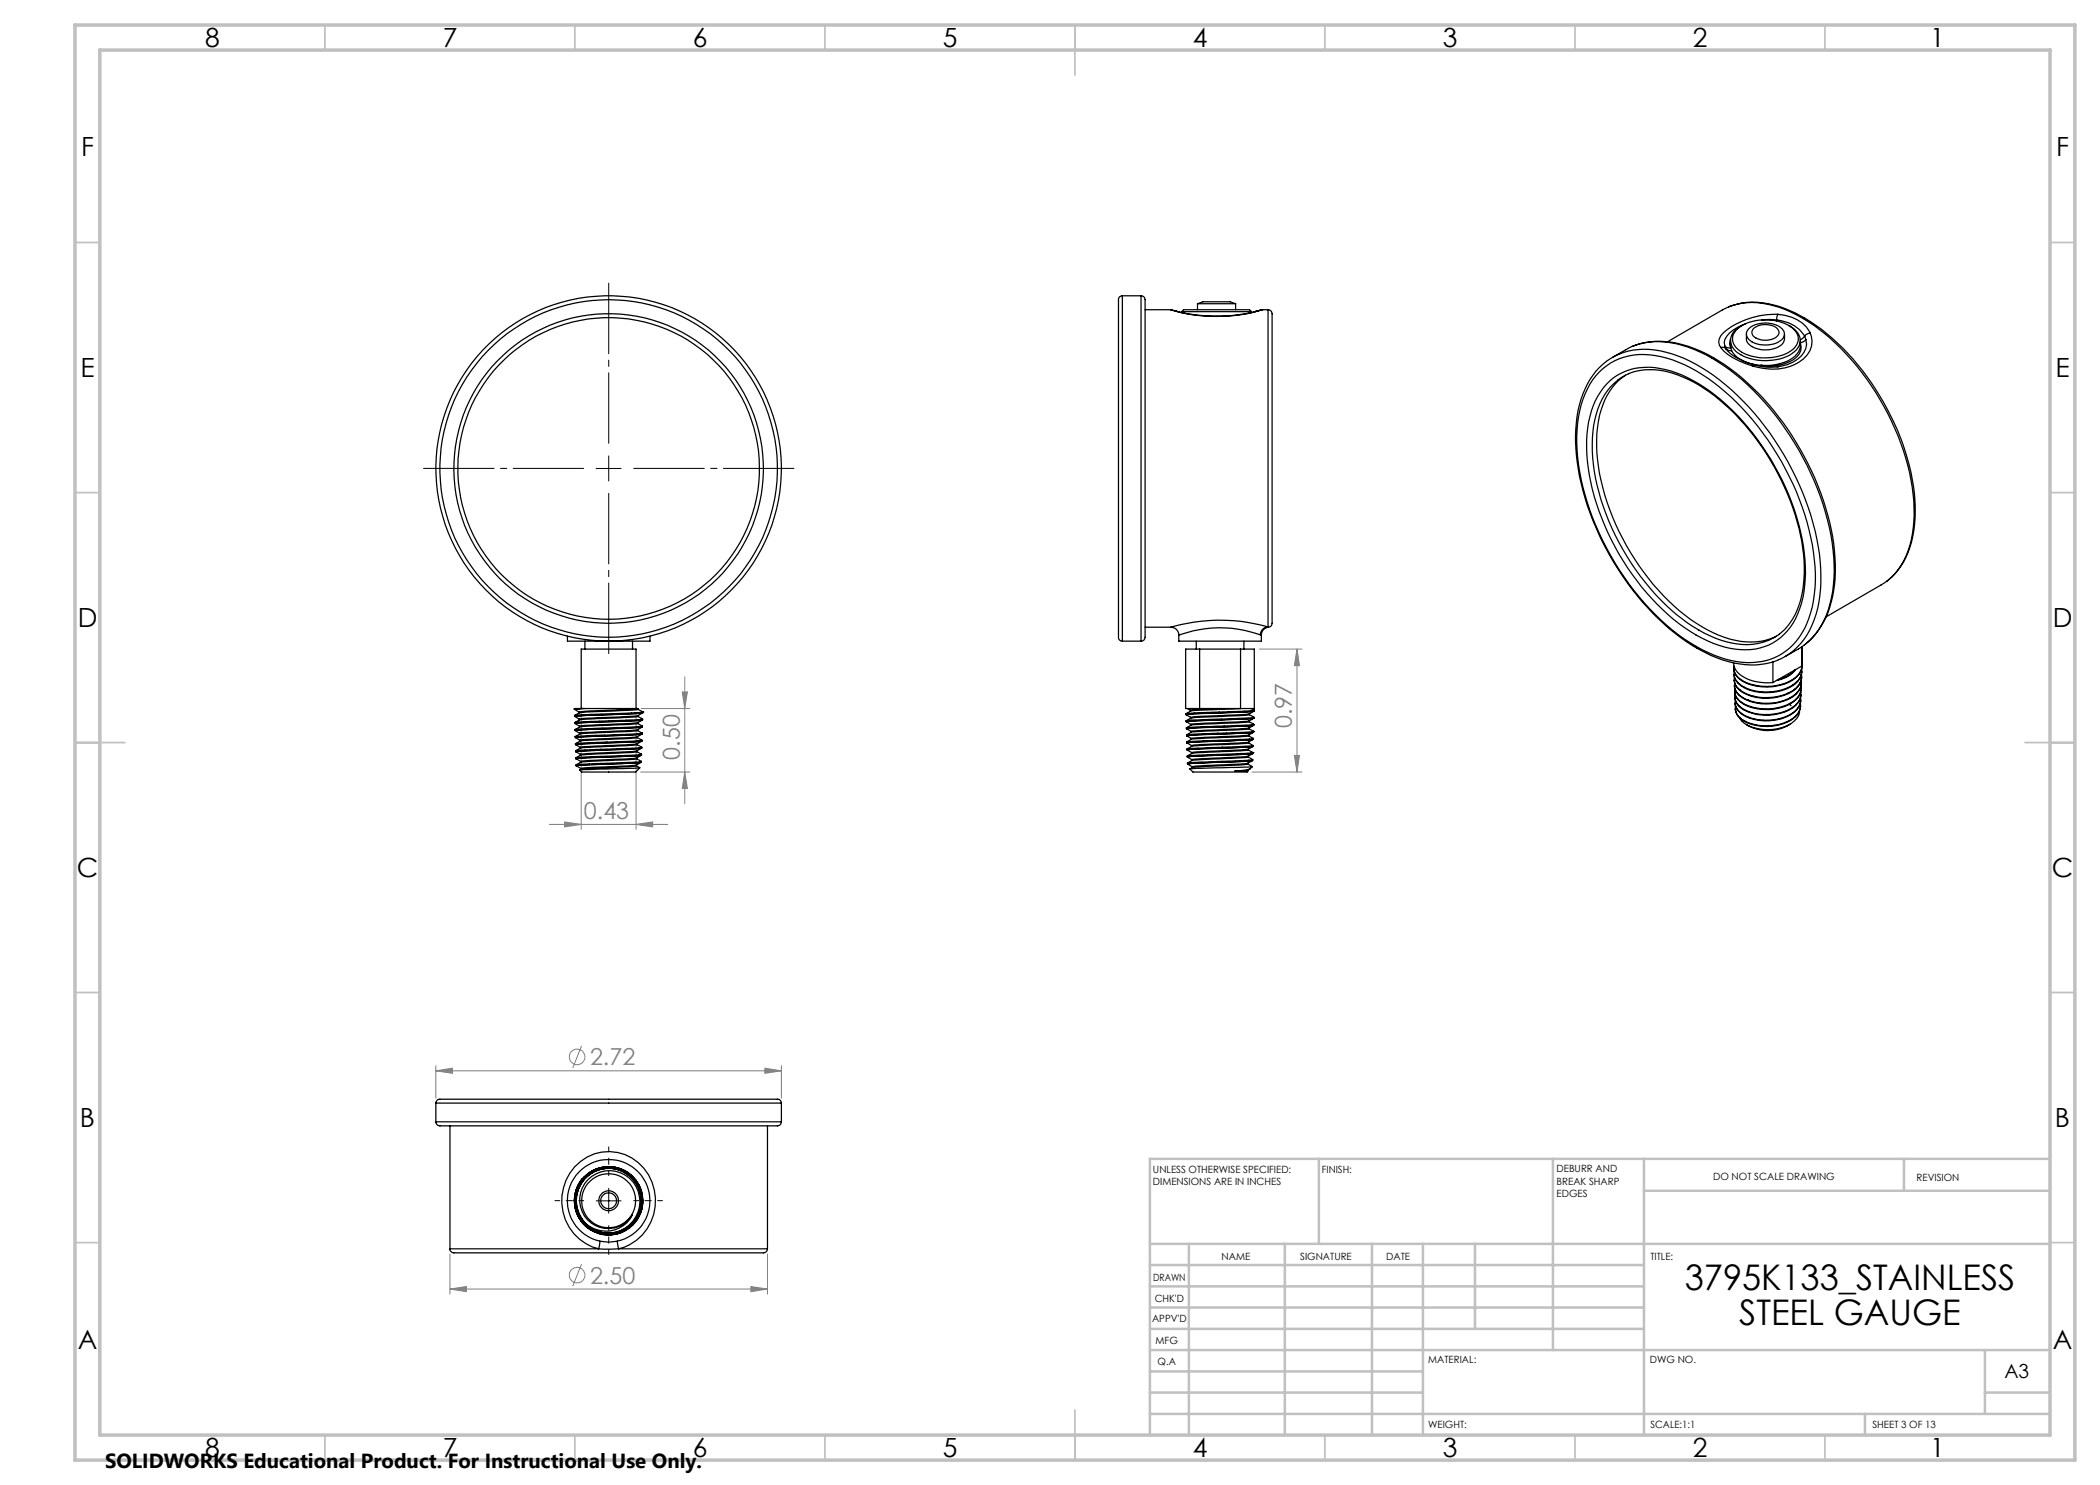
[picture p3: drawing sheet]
<svg xmlns="http://www.w3.org/2000/svg" width="420mm" height="297mm" viewBox="0 0 420 297" stroke-linecap="round" stroke-linejoin="round" font-family="sans-serif">
<g fill="none" stroke="#808080" stroke-width=".2">
<path d="M136.5 138.4h1l-.6 3.3zM136.9 135.4v25.4M251.8 129.8h8.6M259.4 129.8l.5 3.3h-1zM259.4 129.8v24.6M116.2 142.7v23.2M127.2 142.7v23.2M128.1 154.4h9.9M128.2 141.7h9.8M136.9 154.4l.6 3.3h-1zM250.4 154.4h10M258.9 151.1h1l-.5 3.3z"/>
<path d="M109.9 164.9h23.7M112.9 164.4l3.3 .5-3.3 .5zM127.2 164.9l3.3-.5v1zM87.2 214.2l3.3-.6v1.1zM87.2 213.1v6.5M87.2 214.2h69.1M116.3 209.2l-1.8 4.4M153 213.6l3.3 .6-3.3 .5zM156.3 213.1v6.5M90 257.8l3.3-.5v1zM90 250.8v8M90 257.8h63.5"/>
<path d="M116.3 252.8l-1.8 4.4M150.2 257.3l3.3 .5-3.3 .5zM153.5 250.8v8"/>
<circle cx="115.4" cy="211.4" r="1.55"/>
<circle cx="115.4" cy="255" r="1.56"/>
</g>
<path d="M121.7 235.1v-5.7M116.7 240.1h-5.7M121.7 245.1v5.8M126.7 240.1h5.8" fill="none" stroke="#000" stroke-width=".2" stroke-dasharray="15.2 1.3 1.3 1.3" stroke-dashoffset="14.3"/>
<path d="M116.7 93.7h-32M121.7 88.7v-32.1M121.7 98.7v32M126.7 93.7h32.1" fill="none" stroke="#000" stroke-width=".2" stroke-dasharray="15.2 1.3 1.3 1.3" stroke-dashoffset="1.1"/>
<path d="M119.2 93.7h5M121.7 91.2v5M121.7 237.7v4.9M119.2 240.2h5" fill="none" stroke="#000" stroke-width=".2"/>
<g fill="none" stroke="#c0c0c0" stroke-width=".35">
<path d="M65 5v5M115 5v5M165 5v5M215 5v10M265 5v5M315 5v5M365 5v5M15 48.5h5M410 48.5h5M15 98.5h5M410 98.5h5M15 148.5h10"/>
<path d="M405 148.5h10M15 198.5h5M410 198.5h5M15 248.5h5M410 248.5h5M65 287v5M115 287v5M165 287v5M215 282v10M265 287v5M315 287v5M365 287v5"/>
</g>
<g fill="none" stroke="#c0c0c0" stroke-width=".5">
<path d="M263.8 231.8v17M310.6 231.8v38.2M328.8 231.8v55.2M328.8 238.2h81.2M380.8 231.8v6.4M410 231.8h-180v55.2M230 248.8h180M230 257.3h98.8M230 253h98.8M237.8 248.8v38.2M257 248.8v38.2M274.4 248.8v38.2"/>
<path d="M284.6 248.8v38.2M295 248.8v17M230 265.8h98.8M230 261.5h98.8M230 278.5h54.6M230 274.3h54.6M230 270h180M397 278.5h13M397 270v12.8M230 282.8h180M373 282.8v4.2"/>
</g>
<path d="M15 5h400v287h-400zM20 10h390v277h-390z" fill="none" stroke="#c0c0c0" stroke-width=".7"/>
<g fill="#808080">
<path d="M112.9 164.4l3.3 .5-3.3 .5zM127.2 164.9l3.3-.5v1zM87.2 214.2l3.3-.6v1.1zM153 213.6l3.3 .6-3.3 .5zM90 257.8l3.3-.5v1zM150.2 257.3l3.3 .5-3.3 .5z"/>
<path d="M136.9 154.4l.6 3.3h-1zM136.5 138.4h1l-.6 3.3z"/>
<path d="M259.4 129.8l.5 3.3h-1zM258.9 151.1h1l-.5 3.3z"/>
</g>
<g fill="none" stroke="#000" stroke-width=".25">
<path d="M224.5 59.2a.86 .86 0 0 0-.8 1.1v66.8a.87 .87 0 0 0 .8 1.1M224.5 59.2v69M224.5 59.2h3.7M228.2 59.2a1.05 1.05 0 0 1 .8 1.4v66.7a.83 .83 0 0 1-.8 .9M228.2 59.2v69M229 61.9h5.1M234.1 61.9l1.4 .4M234.1 61.9l1.1 .4M235.2 62.3a34.2 34.2 0 0 0 15.9 0M235.2 62.3a32.2 32.2 0 0 0 16.2 0M236.3 62.3l.4-.4h13.2l.4 .4M236.3 62.3h14"/>
<path d="M236.3 62.3v.2M239.5 60.7h7.6M239.5 60.7l1.1-.3h5.4l1.1 .3M239.5 60.7v1.2M247.1 60.7v1.2M250.3 62.3v.2M251.4 62.3h-.3M252.1 62l-1 .3M252.5 61.9l-1.4 .4M252.5 61.9l-1.1 .4M252.5 61.9h1.1M253.6 61.9a1.05 1.05 0 0 1 .8 1.5v61.3a.78 .78 0 0 1-.7 .7"/>
<path d="M253.6 61.9v63.5M319.8 74.4a12.6 12.6 0 0 1 12.4-3.1 32.1 32.1 0 0 1 15.2 9.2 55 55 0 0 1 15.5 31.5 23.9 23.9 0 0 1-2.5 14.5 12.1 12.1 0 0 1-13 5.8 29.9 29.9 0 0 1-15.2-8.3 55.1 55.1 0 0 1-16.7-32.5 23.4 23.4 0 0 1 3-15.5zM321.3 72.3a16.7 16.7 0 0 0-6 12.1 43.7 43.7 0 0 0 4.6 22.7 53.6 53.6 0 0 0 17.4 21.2 24.3 24.3 0 0 0 13.8 4.7l3-.5 1.6-.5M321.3 76.9a11.5 11.5 0 0 1 11.7-3 30.6 30.6 0 0 1 14.5 9.2 49.8 49.8 0 0 1 13.5 28.9 21.5 21.5 0 0 1-2.4 12.6 11 11 0 0 1-11.6 5.2 28.4 28.4 0 0 1-15.6-8.9 49.6 49.6 0 0 1-14-30.2 20.1 20.1 0 0 1 2.7-12.3zM321.3 72.2a13.4 13.4 0 0 1 11.9-1.8 34.2 34.2 0 0 1 15.4 9.8 56.9 56.9 0 0 1 15.3 30.6 26.3 26.3 0 0 1-1.9 15.2 12.3 12.3 0 0 1-6.3 5.9M322.5 71.5l2.7-1.5a14.1 14.1 0 0 1 11.2-.9 36.8 36.8 0 0 1 16.5 11.4 56.2 56.2 0 0 1 13.7 29.5 24.7 24.7 0 0 1-2.3 15 12.7 12.7 0 0 1-4.6 4.8l-2.7 1.5M325.1 75a13.1 13.1 0 0 0-5.4 9.2 36.6 36.6 0 0 0 3.4 20.6 48.8 48.8 0 0 0 15 19.1 21.8 21.8 0 0 0 12 4.5 10.7 10.7 0 0 0 5.2-1.2M325.7 74.8a13.7 13.7 0 0 1 10.9 .6 37.7 37.7 0 0 1 15 13 47.4 47.4 0 0 1 9.2 23.8 19.4 19.4 0 0 1-2.7 12.3l-1.1 1.4-1.2 1M325.8 74.7a11.6 11.6 0 0 0-6.5 8.1 30.5 30.5 0 0 0 .9 17.1 49.1 49.1 0 0 0 17.3 24.7 21.5 21.5 0 0 0 12 4.3 11 11 0 0 0 6.4-2.1M326.5 69.3a16.2 16.2 0 0 1 12.3 .4 40.7 40.7 0 0 1 16.8 13.6 54.3 54.3 0 0 1 11.3 26.9 25 25 0 0 1-2.2 14.3l-1.7 2.5-2.1 2M333.5 68.4l11-6.4a12.8 12.8 0 0 1 10.2-.9 32.4 32.4 0 0 1 14.6 9.8 51.5 51.5 0 0 1 13.3 28 22.5 22.5 0 0 1-2.3 14.1 11.2 11.2 0 0 1-4.1 4l-11 6.4M344.1 69.5a12.6 12.6 0 0 0 6.5 3.7"/>
<path d="M344.1 69.5a1 1 0 0 1 1.1 .3M345 69.2a1.17 1.17 0 0 0 1.1 .4M345 69.2l.2 .6M345.2 69.8a10 10 0 0 0 5.6 3.2M345.2 69.8l.5 .3h.6M345.8 61.3a14.8 14.8 0 0 1 11.1 .4 35.9 35.9 0 0 1 14.6 11.3 49.1 49.1 0 0 1 11.5 28.2 19.6 19.6 0 0 1-3.3 12.7l-1.3 1.5-1 .8M346.1 68.1v1.5M346.1 67.8a2.09 2.09 0 0 0 0 1.8M346.1 69.6l.2 .5M346.3 70.1a4.7 4.7 0 0 0 2.5 2.1M347.2 66a9.4 9.4 0 0 1 9.7-1.3 3.8 3.8 0 0 1 2.8 3.3 4.8 4.8 0 0 1-4.3 3.3 9.5 9.5 0 0 1-7.9-1.5 2.52 2.52 0 0 1-.3-3.8zM348.4 65.1a3.5 3.5 0 0 0-2.3 3.5 5.4 5.4 0 0 0 4.6 3.3 10.2 10.2 0 0 0 8.2-1.6 2.76 2.76 0 0 0-.1-4.5l-1-.7"/>
<path d="M349 72.4l2.3 .6M349.1 64.8a6.8 6.8 0 0 0-4.1 3.1l-.2 .6 .2 .7M349.3 66.8a2.33 2.33 0 0 0 2 2.9 5.2 5.2 0 0 0 5.3-1.1 2.46 2.46 0 0 0 .3-1.8M349.8 65.6a5.4 5.4 0 0 1 6.6 .2 1.49 1.49 0 0 1-.4 2.4 5.6 5.6 0 0 1-6.3-.4 1.46 1.46 0 0 1 .1-2.2zM350.7 65.8a3.7 3.7 0 0 1 4.9 .2 1.4 1.4 0 0 1-1.3 1.9 3.4 3.4 0 0 1-3.9-1.1 .99 .99 0 0 1 .3-1zM350.8 73a11.2 11.2 0 0 0 5 .3M350.8 73l-.2 .2M351.3 73l.9 .1M351.3 73l-.1 .1M352.2 73.1l-.1 .2M354.3 63.9l-2 .1M354.3 63.9l1 .1"/>
<path d="M354.3 63.9l-.1 .1M355.3 64a7.3 7.3 0 0 1 5.6 3.2M355.3 64v.2M355.6 62.9a7.5 7.5 0 0 1 6.4 3.7M355.6 62.9a15.6 15.6 0 0 0-11.4 4.2 1.92 1.92 0 0 0-.1 2.4M355.6 62.9l-.3 1.1M360.1 68.1a4.1 4.1 0 0 1-3.3 4.4l-2.2 .5-2.4 .1M360.1 68.7a2.6 2.6 0 0 1-1.4 3.2 9.2 9.2 0 0 1-6.5 1.2M360.9 67.2l-.9 .7M360.9 67.2l.3 .7M361.2 67.9a4.1 4.1 0 0 1-2.6 4.5l-1.1 .5-2.1 .5M361.2 67.9l-.4 .4-.7 .2"/>
<path d="M362 66.6a4.5 4.5 0 0 1-2.2 5.9 11.2 11.2 0 0 1-9.2 .7M362 66.6l-.7 .3-.4 .3M113.5 127.2v1h8.2M117 128.2v1.6M126.5 128.2v1.6M130 127.2v1h-8.3M224.5 128.2h3.7M229 125.4h5.2M234.2 125.4a1.56 1.56 0 0 1 1.6 1.6M235.8 127v1.2h16.5v-1.2M239.3 128.2v1.6M239.9 129.8h-2.8v11.9h2.8"/>
<path d="M239.9 129.8v11.9M239.9 129.8h8.2M248.1 129.8h2.8v11.9h-2.8M248.1 129.8v11.9M248.8 128.2v1.6M252.1 127a23.6 23.6 0 0 0-16.3 0M252.1 127h.1M253.6 125.4a1.63 1.63 0 0 0-1.5 1.6M253.6 125.4a34.9 34.9 0 0 0-19.4 0M253.6 125.4h.1M253.7 125.4a1.61 1.61 0 0 0-1.4 1.6M346.7 132.6a3.3 3.3 0 0 0 2.1 2.9 10.3 10.3 0 0 0 5.8 1"/>
<path d="M346.7 133.7v.1M346.9 138.3v.1M347 136.6a3.1 3.1 0 0 0 2.2 3.3l.4 .1M347 137.8l-.1 .6 .2 .6M347 139v.4M354.6 132.4v4.1M355.6 135.9l-1 .6M359 134l-1 .9-.7 .4-1.7 .6M359 134l-3.4 1.9M359.1 133.9a5.8 5.8 0 0 1-3.8 2.2M360 136.6a3.3 3.3 0 0 1-2.3 4.2 9.7 9.7 0 0 1-9.9-.8l-.7-1M360.1 139.5a2.53 2.53 0 0 1-.4 2 7.2 7.2 0 0 1-5.3 2.5 7.9 7.9 0 0 1-6.7-1.9l-.1-.1a2.07 2.07 0 0 1-.5-1.9"/>
<path d="M360.2 138.4v.8a4.8 4.8 0 0 1-3.9 3.3 9.1 9.1 0 0 1-8.6-1.4l-.5-.7-.2-1M360.2 138.9v.1a3.8 3.8 0 0 1-2.4 3.1 10 10 0 0 1-9.8-.6 2.71 2.71 0 0 1-1-2.1M360.2 136l.1 .7a4.6 4.6 0 0 1-3.5 3.4l-1.2 .3a12.5 12.5 0 0 1-4.4 .1l-1.6-.5M360.2 137.8v.1a3.6 3.6 0 0 1-2.3 3 10.1 10.1 0 0 1-9.8-.5 2.63 2.63 0 0 1-1.1-2M360.3 136.7a4.3 4.3 0 0 1-3.7 3.6 9.7 9.7 0 0 1-8.8-1.2 2.58 2.58 0 0 1-.9-1.9M360.3 134.9a3.7 3.7 0 0 1-2.7 3.7 9.8 9.8 0 0 1-9.6-.6 2.48 2.48 0 0 1-1.1-2.5M360.3 135.6a3.8 3.8 0 0 1-2.6 3.1 9.9 9.9 0 0 1-9.9-.7 2.4 2.4 0 0 1-.9-2M360.3 136.6v.1M360.3 133.7a3.3 3.3 0 0 1-1.7 3.3 9.8 9.8 0 0 1-10.9-.4l-.8-1.2v-1.1M360.3 135.4v.2M360.4 134.3a3.5 3.5 0 0 1-2.1 3 10.4 10.4 0 0 1-10.1-.1 2.74 2.74 0 0 1-1.4-2.3M360.4 129.4v3.8"/>
<path d="M360.4 133.2l-1.4 .8M360.4 133.1a3.6 3.6 0 0 1-2.1 3l-1.3 .6a10.7 10.7 0 0 1-5.6 .4 6.3 6.3 0 0 1-3.5-1.4l-.5-.5a2.48 2.48 0 0 1-.6-2M360.4 133.1a3.3 3.3 0 0 1-1.8 2.9 10.2 10.2 0 0 1-10.8-.3 2.53 2.53 0 0 1-1-1.9M360.4 129.3v3.9M114.9 141.8v.1M114.9 141.9l.9 .5v.2M114.9 143.3h.1M115 143.3l.9 .5M115 144.7h.1M115 144.7l.9 .5M115 146.1l1 .5v.2l-1 .5M115.1 147.5h.1"/>
<path d="M115.1 148.8v.1M115.1 148.9l1 .6v.1M115.1 150.4h.1M115.2 150.4l.9 .5v.2M115.2 151.6h.1M115.2 151.6v.1M115.2 151.8h.1M115.2 151.8l.9 .5M115.3 153.2h.1M115.3 153.2l.9 .5v.2M115.9 143.8v.2M115.9 145.2v.2l-.9 .5"/>
<path d="M116 148.1v.1M116.1 149.6l-1 .5M116.1 152.4l-.9 .6M116.1 152.3v.2M116.2 141.7h-1.3v.1M116.2 141.7h.2M116.2 141.7v-11.9h11v11.9M116.4 141.7l-1.5 .1M116.4 141.7h10.8M116.9 141.7l-2 .2M122.7 147l-7.2 .2-.5 .1v.2M122.7 147h.1"/>
<path d="M127.2 141.7h.3l-11.6 .7M127.2 153.2l-4.8 .3a29.4 29.4 0 0 0-6.4 .5M127.3 153v.2l.7 .4M127.3 153l-11.1 .7M127.3 151.8l-11.1 .6M127.4 151.6v.2l.9 .5-12.2 .6-.8 .1-.1 .1 13-.6M127.4 150.4l-9.8 .5a3.4 3.4 0 0 0-2.4 .6M127.4 150.2v.2l.9 .4M127.4 148.8l-11.3 .7M127.4 148.9l.9 .5M127.4 148.8l1-.6-13.3 .7M127.4 147.4l-11.4 .7-.9-.6"/>
<path d="M127.4 148.8v.1M127.4 148.9l-11.3 .7M127.5 147.5l.9 .5v.2M127.5 147.5l-11.1 .6-1.3 .6M127.5 146.1l-11.5 .7M127.5 145.9v.2l.9 .5M127.5 144.7l-11.5 .7M127.5 144.5l-11.6 .7M127.6 144.7l.9 .5-12.5 .6-1 .1v.2M127.6 144.5l.8-.5-13.4 .7M127.6 144.5v.2M127.6 143.1l-11.7 .7"/>
<path d="M127.6 143.3l.9 .5M127.6 143.3l-10.8 .6-.9 .1-.9 .5M127.6 141.9l1 .5M127.6 141.9l-10.4 .5-1.3 .2-1 .5M127.6 141.7v.2M128 153.6l-12 .4M128 153.6l-.9 .8h-10.8l-.3-.4M128.2 152.5l-.9 .5M128.2 152.5l-12.9 .7M128.2 151.1l-.4 .2a2.37 2.37 0 0 1-1.7 .4l-9.9 .6M128.2 151.1l-12.9 .7M128.2 151.1h.1"/>
<path d="M128.3 151.1l-13.1 .6M128.3 149.6l-13.1 .8M128.3 152.3l-.1 .2M128.3 150.8v.1M128.3 149.6l-.5 .3a1.67 1.67 0 0 1-1.3 .4l-10.4 .6M128.3 149.6h.1M128.3 150.9l-13.1 .7M128.3 149.6l-13.2 .7v-.1M128.3 148.2l-13.1 .7M128.3 150.9v.1M128.3 149.5l-13.2 .7M128.3 146.8l-13.2 .7"/>
<path d="M128.3 149.4v.2M128.4 146.8l-.9 .6v.1M128.4 145.4l-13.4 .7M128.4 148.1l-13.3 .7M128.4 146.8l-13.3 .7M128.4 146.8h.1M128.4 145.4l-1.2 .6-11.2 .6M128.4 146.6l-5.7 .4M128.4 146.6v.2M128.5 144h.1M128.5 144l-13.5 .7M128.5 142.6l-13.5 .7"/>
<path d="M128.5 145.2v.2M128.5 142.6l-.9 .5v.2M128.5 142.6h.1M128.5 143.8l-12.6 .6-.9 .1v.2M128.5 142.6l-13.6 .7 .1-.2M128.5 143.8v.2M128.6 142.4l-13.6 .7M128.6 142.4h.1M128.6 142.4v.2M237.2 142.9h.1M237.2 144.4h.1M237.2 142.9l.9 .6"/>
<path d="M237.3 144.4l.9 .5M237.3 145.8h.1M237.3 145.8l.9 .5M237.3 147.2l1 .5M237.4 147l-.1 .1M237.4 147h.1M237.4 150l1 .5v.2M237.4 148.6h.1M237.5 151.4l.9 .5M237.5 141.7l.6 .4M237.5 152.8v-.2l1-.1 12-.6v.2l-1.2 .6-10.8 .6M237.5 152.8l.9 .5v.2"/>
<path d="M237.6 152.8l12.9-.7zM237.6 152.8h.1M238 153.8l.6 .6h10.8l.2-.2M238.1 142.1v.1M238.1 143.5v.1M238.2 145l-.9 .6M238.2 144.9v.2M238.2 146.4l-.9 .6M238.2 146.3v.2M238.3 147.8l-1 .6M238.3 147.7v.2M238.3 149.1v.2"/>
<path d="M238.4 151.9v.2l-.9 .5M239.9 141.7h4.1M244 141.7l-5.9 .4M244 141.7h4.1M248.2 141.7l-9.7 .4-1.3 .6M249.6 154.1v.1M249.6 154.2l-2.7 .1M249.6 152.6v.2l.9 .5-12.5 .5a3.3 3.3 0 0 1 2.1-.5l9.5-.5M249.6 151.2l-11.2 .7M249.6 151.4l.9 .5M249.6 150l-9.7 .5a3.5 3.5 0 0 0-2.4 .7M249.6 151.4l-11.2 .7"/>
<path d="M249.6 149.8l-11.2 .7M249.7 150l.9 .5v.2M249.7 149.8v.2M249.7 148.6l-10.3 .6a2.76 2.76 0 0 0-2 .6M249.7 148.4v.2l.9 .5-13.2 .7M249.7 147.2l-11.4 .6M249.7 147l-11.4 .7M249.8 147.2l.9 .5M249.8 147v.2M249.8 145.8l-11.5 .6M249.8 145.6l-11.6 .7M249.8 144.4l-11.6 .6"/>
<path d="M249.8 144.2l-11.6 .7M249.9 142.9l.9 .5M249.9 142.9l-10.9 .6-.8 .1-1 .5M249.9 142.8v.1M249.9 142.8l-11.8 .7M249.9 153.8l-.4 .3-2.6 .2M250.3 141.7l.6 .4M250.5 153.3l-.5 .5-.5 .1-2.6 .4M250.5 150.7h.1M250.5 150.7l-.9 .5v.2M250.5 149.3l-13 .7M250.5 150.7l-13 .7"/>
<path d="M250.6 150.5l-12.3 .6-.8 .1v.2l13-.7M250.6 150.5h.1M250.6 147.9l-13.2 .7M250.6 149.3l-.9 .5M250.6 147.9a2.85 2.85 0 0 1-2.2 .7l-9.6 .4a1.37 1.37 0 0 1-1.4-.4M250.6 149.3l-13.2 .7v-.2M250.6 146.5h.1M250.6 146.5l-13.3 .7M250.6 146.5l-.9 .5M250.6 149.1v.2M250.7 147.7l-12.8 .6-.5 .1v.2M250.7 146.5l-13.4 .6"/>
<path d="M250.7 145.1l-13.4 .7M250.7 147.7v.1M250.7 145.1l-.9 .5v.2l.9 .5v.1M250.7 146.3l-13.3 .7M250.7 146.3h.1M250.7 143.6l-13.4 .8M250.8 145l-.1 .1M250.8 145l-.1-.1-11 .5-2.3 .1-.1 .2M250.8 145l-13.5 .7M250.8 143.5l-13.6 .7v.1l13.6-.7-1 .6v.2l1 .4M250.8 142.2l-.9 .6M250.8 142.2l-13.6 .7"/>
<path d="M250.8 143.5v.1M250.8 142.1l-12.1 .5-1.5 .1v.2M250.9 142.1v.1M349.6 140h.1M357.9 140.9l.3 .2M358 144.8a8.5 8.5 0 0 1-8.7 .2M359.9 142.2a3.5 3.5 0 0 1-2.6 3 8.9 8.9 0 0 1-8.9-1l-.5-.6M360.1 140.7a3.8 3.8 0 0 1-2.8 3.7 10.5 10.5 0 0 1-7.8 .1 3.4 3.4 0 0 1-2.4-3v-.3M360.1 140.2a4 4 0 0 1-2.9 3.2 10 10 0 0 1-8.9-.6 2.73 2.73 0 0 1-1.3-2.2M360.1 141.2v.1a3.7 3.7 0 0 1-2.6 3.1 10.1 10.1 0 0 1-8.9-.3 2.77 2.77 0 0 1-1.5-2.3M360.2 140v.2M87.2 224.4a.95 .95 0 0 0 1.3 .8h59.6a47.9 47.9 0 0 0 7.8-.2l.4-.6"/>
<path d="M87.2 220.6a.92 .92 0 0 1 1.3-.8h66.5a.94 .94 0 0 1 1.3 .8M87.2 224.4h69.1M87.2 220.6h69.1M87.2 220.6v3.8M90 225.2v24.6M116.4 235.8a6.8 6.8 0 0 0 3.1 10.8 6.8 6.8 0 0 0 9.1-6.6l-.2-1.4a6.8 6.8 0 0 0-3.6-4.5 6.7 6.7 0 0 0-4.4-.6 6.8 6.8 0 0 0-5 9.2 6.4 6.4 0 0 0 2.3 2.9M116.4 235.8a6.8 6.8 0 0 0 2.7 10.7 6.8 6.8 0 0 0 9.4-5.8 6.8 6.8 0 0 0-8.4-7.2 6.8 6.8 0 0 0-4 10.5 6.8 6.8 0 0 0 11.2-.1 6.8 6.8 0 0 0-4.2-10.4 6.8 6.8 0 0 0-8.1 7.5 6.8 6.8 0 0 0 9.7 5.2 6.8 6.8 0 0 0 1.7-10.9 6.7 6.7 0 0 0-10.5 1.3 6.7 6.7 0 0 0 3.9 9.9 6.7 6.7 0 0 0 8.6-6.2 6.7 6.7 0 0 0-9-6.5 6.7 6.7 0 0 0-2.5 10.8 6.7 6.7 0 0 0 10.9-1.8 6.6 6.6 0 0 0-5.6-9.3 6.6 6.6 0 0 0-6.8 8.6 6.6 6.6 0 0 0 10.4 3.3 6.6 6.6 0 0 0-.1-10.6 6.6 6.6 0 0 0-10.1 3.1 6.6 6.6 0 0 0 5.6 8.8 6.6 6.6 0 0 0 7-7.8 6.6 6.6 0 0 0-9.4-4.5 6.6 6.6 0 0 0-1.8 10.3 6.5 6.5 0 0 0 10.5-1.4 6.5 6.5 0 0 0-4.6-9.5 6.5 6.5 0 0 0-7.6 7.4 6.5 6.5 0 0 0 1.6 3.3M116.9 235.3l-.5 .5M117.1 235.5a6.6 6.6 0 0 1 11.1 3.4M117.9 234.9a6.5 6.5 0 0 0-2.5 6.8 6.5 6.5 0 0 0 5.4 4.9 6.6 6.6 0 0 1-3.9-2.1M118 234.6l-.7 .6a6.6 6.6 0 0 0-.6 9.3 6.6 6.6 0 0 0 9.2 .8l1-1a6.7 6.7 0 0 0 1.4-3.7M119.4 234.1l1.1-.4 1.5-.1a6.2 6.2 0 0 1 4 1.6 6.4 6.4 0 0 1 2.2 5.6 6.6 6.6 0 0 1-3.1 4.9"/>
<path d="M119.7 233.7l-1.1 .4a6.9 6.9 0 0 0-3.5 4.6 7 7 0 0 0 1 5.2 6.8 6.8 0 0 0 10.1 1.3l1.4-1.6 .4-.9M120.9 233.5h1.8M121.4 233.5a6.7 6.7 0 0 1 6.6 8.8 6.7 6.7 0 0 1-10.5 3 6.7 6.7 0 0 1 .9-10.9l.8-.4M121.7 233.4l1.8 .2 1.7 .7M124.1 234a6.6 6.6 0 0 0-8.3 3.3 6.6 6.6 0 0 0 2.6 8.5M125.6 234.9l1.3 1.2 .9 1.5M127.2 236v.1M128.2 239.4a6 6 0 0 1-.7 3.8 6.7 6.7 0 0 1-5.3 3.5 6.8 6.8 0 0 1-3.8-.9 6.7 6.7 0 0 1-3-3.7M128.4 239.1a6.7 6.7 0 0 0-11.2-4 6.7 6.7 0 0 0 2.9 11.6M153.5 225.2v24.6M156.3 220.6v3.8M90 249.8a.99 .99 0 0 0 1.4 .8h61.1a.83 .83 0 0 0 1-.8"/>
<path d="M90 249.8h29.7M116.2 244.3l.5 .5M116.9 244.5l.4 .3M117.3 244.8a6 6 0 0 0 9.1-1.8 5.7 5.7 0 0 1-9.5 .3 5.7 5.7 0 0 1 3.3-8.9 6.2 6.2 0 0 1 7.8 5.7 6.2 6.2 0 0 1-7.2 6.5M117.3 244.8a6.5 6.5 0 0 1 1.4-10.3 6.5 6.5 0 0 1 9.4 4.4 6.5 6.5 0 0 1-7.1 7.7M119.7 249.8a9.9 9.9 0 0 1-7.4-9.9 9.9 9.9 0 0 1 8-9.5 9.6 9.6 0 0 1 10.7 11 9.6 9.6 0 0 1-7.3 8.4M119.7 249.8h4M120 248.2l-.3 1.6M123.5 248.2l.2 1.6M123.7 249.8h29.8M127.2 244.1l-.2 .4M128.5 240.5l-.4 2.1-.7 1.3"/>
<circle cx="121.7" cy="93.7" r="31"/>
<circle cx="121.7" cy="93.7" r="33.7"/>
<circle cx="121.7" cy="93.7" r="34.5"/>
<circle cx="121.7" cy="93.7" r="30.2"/>
<circle cx="121.7" cy="240.1" r="1.99"/>
<circle cx="121.7" cy="240.1" r="5.4"/>
<circle cx="121.7" cy="240.2" r="8.3"/>
<circle cx="121.7" cy="240.2" r="1.58"/>
</g>
<g font-size="7.1">
<text x="337" y="258">3795K133_STAINLESS</text>
<text x="347.8" y="265.1">STEEL GAUGE</text>
</g>
<g font-size="5.3">
<text x="41" y="9.5">8</text>
<text x="88.5" y="9.5">7</text>
<text x="138.5" y="9.5">6</text>
<text x="188.5" y="9.5">5</text>
<text x="238.5" y="9.5">4</text>
<text x="288.5" y="9.5">3</text>
<text x="338.5" y="9.5">2</text>
<text x="386" y="9.5">1</text>
<text x="16.2" y="31.3">F</text>
<text x="411.2" y="31.3">F</text>
<text x="16.1" y="75.5">E</text>
<text x="411.1" y="75.5">E</text>
<text x="15.5" y="125.5">D</text>
<text x="410.5" y="125.5">D</text>
<text x="15.4" y="175.5">C</text>
<text x="410.4" y="175.5">C</text>
<text x="16" y="225.5">B</text>
<text x="411" y="225.5">B</text>
<text x="15.5" y="269.8">A</text>
<text x="410.5" y="269.8">A</text>
<text x="41" y="291.5">8</text>
<text x="88.5" y="291.5">7</text>
<text x="138.5" y="291.5">6</text>
<text x="188.5" y="291.5">5</text>
<text x="238.5" y="291.5">4</text>
<text x="288.5" y="291.5">3</text>
<text x="338.5" y="291.5">2</text>
<text x="386" y="291.5">1</text>
</g>
<g font-size="4.7" fill="#808080">
<text x="258.4" y="145.6" transform="rotate(-90 258.4 145.6)">0.97</text>
<text x="136" y="151.9" transform="rotate(-90 136 151.9)">0.50</text>
<text x="116.8" y="163.9">0.43</text>
<text x="118" y="213.1">2.72</text>
<text x="118" y="256.7">2.50</text>
</g>
<text font-size="4.1" x="21" y="293.7">SOLIDWORKS Educational Product. For Instructional Use Only.</text>
<text font-size="3.9" x="400.9" y="275.5">A3</text>
<g font-size="2">
<text x="230.6" y="234.6">UNLESS OTHERWISE SPECIFIED:</text>
<text x="230.6" y="237.1">DIMENSIONS ARE IN INCHES</text>
<text x="264.4" y="234.6">FINISH:</text>
<text x="311.3" y="234.5">DEBURR AND</text>
<text x="311.3" y="237">BREAK SHARP</text>
<text x="311.3" y="239.5">EDGES</text>
<text x="342.6" y="236">DO NOT SCALE DRAWING</text>
<text x="383.3" y="236.2">REVISION</text>
<text x="244.3" y="252">NAME</text>
<text x="260" y="251.9">SIGNATURE</text>
<text x="277.2" y="251.9">DATE</text>
<text x="330.1" y="251.9">TITLE:</text>
<text x="230.6" y="256.1">DRAWN</text>
<text x="230.9" y="260.3">CHK'D</text>
<text x="230.4" y="264.4">APPV'D</text>
<text x="231.1" y="268.8">MFG</text>
<text x="231.5" y="273">Q.A</text>
<text x="285.6" y="272.5">MATERIAL:</text>
<text x="330" y="272.5">DWG NO.</text>
<text x="285.6" y="285.5">WEIGHT:</text>
<text x="330.1" y="285.6">SCALE:1:1</text>
<text x="374.5" y="285.6">SHEET 3 OF 13</text>
</g>
</svg>
